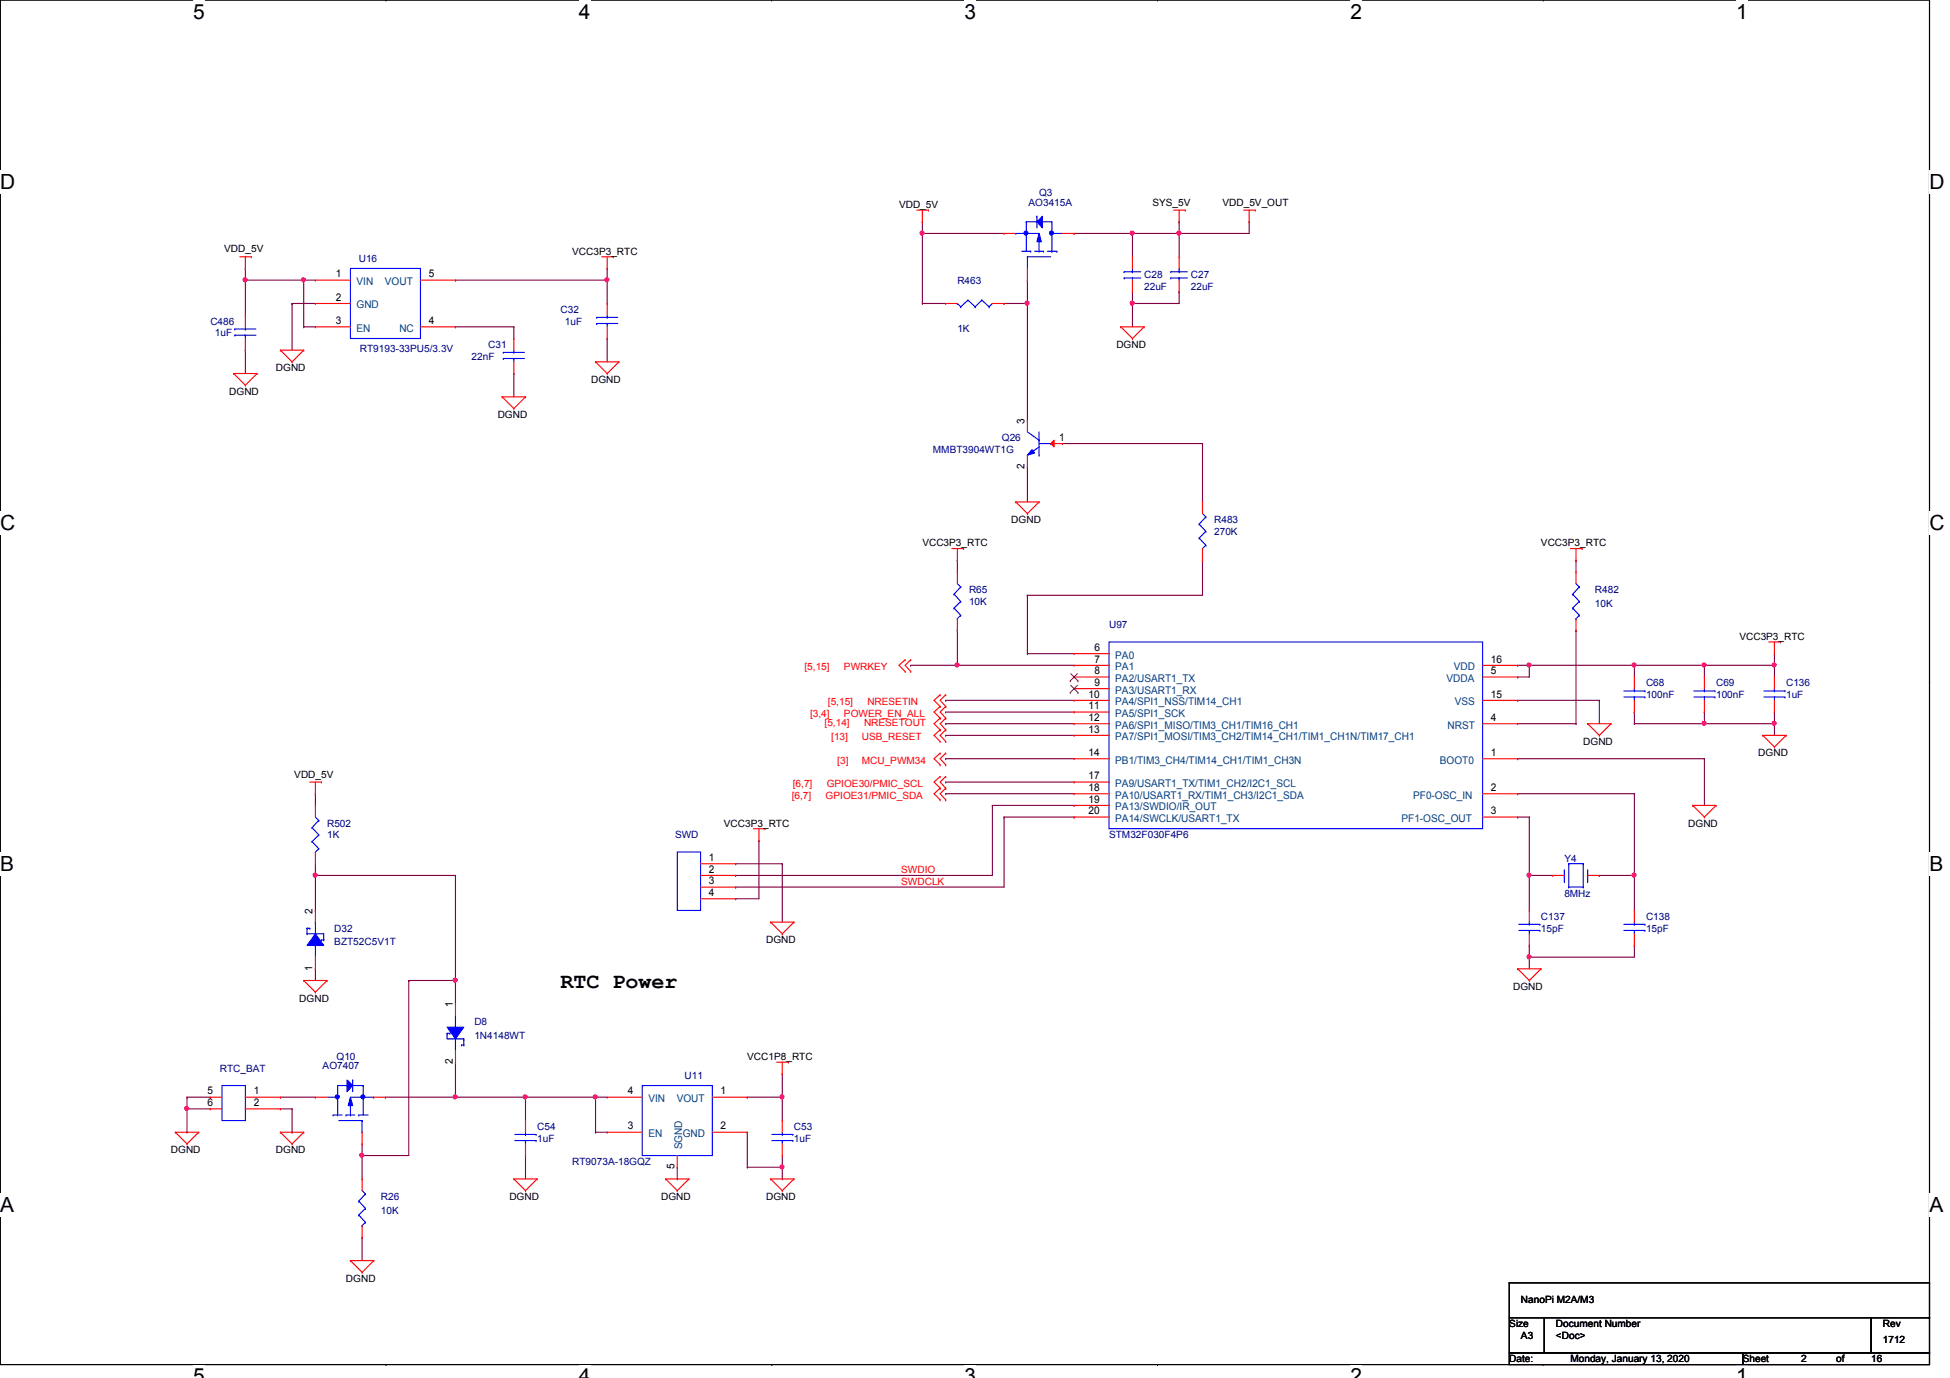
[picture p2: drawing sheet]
<svg xmlns="http://www.w3.org/2000/svg" width="297mm" height="210mm" viewBox="0 0 297 210" stroke-linecap="round" stroke-linejoin="round" font-family="sans-serif">
<path d="M0 0h293.9v207.9h-293.9z" fill="none" stroke="#000" stroke-width=".17"/>
<g fill="#fff">
<path d="M29.4 0h1.8v3.6h-1.8z"/>
<path d="M29.4 207.9h1.8v2h-1.8z"/>
</g>
<path d="M58.8 0h.1M58.8 207.9h.1" fill="none" stroke="#000" stroke-width=".17"/>
<g fill="#fff">
<path d="M88.2 0h1.8v3.6h-1.8z"/>
<path d="M88.2 207.9h1.8v2h-1.8z"/>
</g>
<path d="M117.6 0h.1M117.6 207.9h.1" fill="none" stroke="#000" stroke-width=".17"/>
<g fill="#fff">
<path d="M146.9 0h1.8v3.6h-1.8z"/>
<path d="M146.9 207.9h1.8v2h-1.8z"/>
</g>
<path d="M176.3 0h.1M176.3 207.9h.1" fill="none" stroke="#000" stroke-width=".17"/>
<g fill="#fff">
<path d="M205.7 0h1.8v3.6h-1.8z"/>
<path d="M205.7 207.9h1.8v2h-1.8z"/>
</g>
<path d="M235.1 0h.1M235.1 207.9h.1" fill="none" stroke="#000" stroke-width=".17"/>
<g fill="#fff">
<path d="M264.5 0h1.7v3.6h-1.7z"/>
<path d="M264.5 207.9h1.7v2h-1.7z"/>
<path d="M0 25.9h2.3v3.6h-2.3z"/>
<path d="M293.9 25.9h2.3v3.6h-2.3z"/>
<path d="M0 77.8h2.3v3.6h-2.3z"/>
<path d="M293.9 77.8h2.3v3.6h-2.3z"/>
</g>
<path d="M0 51.9h.1M293.9 51.9h.1" fill="none" stroke="#000" stroke-width=".17"/>
<g fill="#fff">
<path d="M0 129.8h2.2v3.6h-2.2z"/>
<path d="M293.9 129.8h2.1v3.6h-2.1z"/>
</g>
<path d="M0 103.9h.1M293.9 103.9h.1" fill="none" stroke="#000" stroke-width=".17"/>
<path d="M0 103.9h.1M293.9 103.9h.1" fill="none" stroke="#000" stroke-width=".15"/>
<g fill="#fff">
<path d="M0 181.8h2.2v3.6h-2.2z"/>
<path d="M293.9 181.8h2.1v3.6h-2.1z"/>
</g>
<path d="M0 155.9h.1M293.9 155.9h.1" fill="none" stroke="#000" stroke-width=".17"/>
<path d="M172.5 44.4h.1M172.5 44.4v1.8" fill="none" stroke="#800040" stroke-width=".17"/>
<circle cx="172.5" cy="46.2" r=".31" fill="#f0f"/>
<circle cx="172.5" cy="46.2" r=".31" fill="none" stroke="#f0f" stroke-width=".17"/>
<path d="M140.5 35.6h.1M140.5 35.6h12.4M172.5 35.6h.1M172.5 35.6v3.5M179.6 35.6h.1M179.6 35.6v3.5M172.5 46.2h.1M172.5 46.2v3.6M179.6 44.4h.1M179.6 44.4v1.8h-7.1" fill="none" stroke="#800040" stroke-width=".17"/>
<circle cx="140.4" cy="35.5" r=".31" fill="#f0f"/>
<circle cx="140.4" cy="35.5" r=".31" fill="none" stroke="#f0f" stroke-width=".17"/>
<path d="M163.6 35.6h.1M172.5 35.6h.1M179.6 33.8h.1M179.6 33.8v1.8h-16" fill="none" stroke="#800040" stroke-width=".17"/>
<circle cx="172.5" cy="35.5" r=".31" fill="#f0f"/>
<circle cx="172.5" cy="35.5" r=".31" fill="none" stroke="#f0f" stroke-width=".17"/>
<path d="M140.5 33.8h.1M140.5 33.8v1.8M233 101.3h.1M233 101.3h16" fill="none" stroke="#800040" stroke-width=".17"/>
<circle cx="232.9" cy="101.3" r=".31" fill="#f0f"/>
<circle cx="232.9" cy="101.3" r=".31" fill="none" stroke="#f0f" stroke-width=".17"/>
<path d="M270.3 99.6h.1M270.3 99.6v1.7" fill="none" stroke="#800040" stroke-width=".17"/>
<circle cx="270.2" cy="101.3" r=".31" fill="#f0f"/>
<circle cx="270.2" cy="101.3" r=".31" fill="none" stroke="#f0f" stroke-width=".17"/>
<path d="M231.2 103.1h.1M233 101.3h.1M233 101.3v1.8h-1.8M249 101.3h.1M249 101.3v1.8M249 101.3h10.6" fill="none" stroke="#800040" stroke-width=".17"/>
<circle cx="259.6" cy="101.3" r=".31" fill="#f0f"/>
<circle cx="259.6" cy="101.3" r=".31" fill="none" stroke="#f0f" stroke-width=".17"/>
<circle cx="248.9" cy="101.3" r=".31" fill="#f0f"/>
<circle cx="248.9" cy="101.3" r=".31" fill="none" stroke="#f0f" stroke-width=".17"/>
<path d="M259.6 101.3h.1M259.6 110.2h.1M259.6 101.3v1.8M259.6 101.3h10.7M259.6 110.2h10.7M270.3 110.2h.1M270.3 101.3h.1M270.3 101.3v1.8M270.3 110.2v1.8" fill="none" stroke="#800040" stroke-width=".17"/>
<circle cx="270.2" cy="110.2" r=".31" fill="#f0f"/>
<circle cx="270.2" cy="110.2" r=".31" fill="none" stroke="#f0f" stroke-width=".17"/>
<path d="M249 110.2h.1M259.6 108.5h.1M259.6 108.5v1.7h-10.6M270.3 108.5h.1M270.3 108.5v1.7" fill="none" stroke="#800040" stroke-width=".17"/>
<circle cx="259.6" cy="110.2" r=".31" fill="#f0f"/>
<circle cx="259.6" cy="110.2" r=".31" fill="none" stroke="#f0f" stroke-width=".17"/>
<path d="M249 108.5h.1M249 108.5v1.7M243.6 133.3h.1M249 120.9h.1M249 120.9v12.4h-5.4" fill="none" stroke="#800040" stroke-width=".17"/>
<circle cx="248.9" cy="133.3" r=".31" fill="#f0f"/>
<circle cx="248.9" cy="133.3" r=".31" fill="none" stroke="#f0f" stroke-width=".17"/>
<path d="M233 133.3h.1M233 124.5h.1M233 133.3h3.5M233 124.5v8.8" fill="none" stroke="#800040" stroke-width=".17"/>
<circle cx="232.9" cy="133.3" r=".31" fill="#f0f"/>
<circle cx="232.9" cy="133.3" r=".31" fill="none" stroke="#f0f" stroke-width=".17"/>
<g fill="none" stroke="#800040" stroke-width=".17">
<path d="M231.2 106.7h.1M231.2 115.6h.1M231.2 106.7h12.4M231.2 115.6h28.4M243.6 106.7h.1M243.6 106.7v3.5M259.6 115.6h.1M259.6 115.6v7.1M231.2 120.9h.1M231.2 120.9h17.8M233 133.3h.1M233 133.3v5.4"/>
<path d="M249 133.3h.1M249 133.3v5.4M233 145.8h.1M233 145.8v1.8M233 145.8h16M42.7 167.1h.1M42.7 167.1h5.3"/>
</g>
<circle cx="232.9" cy="145.7" r=".31" fill="#f0f"/>
<circle cx="232.9" cy="145.7" r=".31" fill="none" stroke="#f0f" stroke-width=".17"/>
<g fill="none" stroke="#800040" stroke-width=".17">
<path d="M145.8 85.3h.1M145.8 85.3v1.8M231.2 101.3h.1M231.2 101.3h1.8M69.4 133.3v19.6M62.3 149.4h.1M62.3 149.4v26.6h-7.1M69.4 149.4h.1M233 144h.1M233 144v1.8M249 144h.1M249 144v1.8"/>
<path d="M55.2 174.2h.1M55.2 176h.1M55.2 174.2v1.8"/>
</g>
<circle cx="69.3" cy="149.3" r=".31" fill="#f0f"/>
<circle cx="69.3" cy="149.3" r=".31" fill="none" stroke="#f0f" stroke-width=".17"/>
<path d="M55.2 176h.1M55.2 176v3.6M55.2 188.5h.1M55.2 188.5v3.5" fill="none" stroke="#800040" stroke-width=".17"/>
<circle cx="55.1" cy="176" r=".31" fill="#f0f"/>
<circle cx="55.1" cy="176" r=".31" fill="none" stroke="#f0f" stroke-width=".17"/>
<path d="M156.5 46.2h.1M156.5 46.2v17.8M58.7 167.1h.1M69.4 161.8h.1M69.4 161.8v5.3h-10.7" fill="none" stroke="#800040" stroke-width=".17"/>
<circle cx="156.4" cy="46.2" r=".31" fill="#f0f"/>
<circle cx="156.4" cy="46.2" r=".31" fill="none" stroke="#f0f" stroke-width=".17"/>
<path d="M145.8 101.3h.1M145.8 101.3h17.8M62.3 149.4h.1M62.3 149.4h7.1" fill="none" stroke="#800040" stroke-width=".17"/>
<circle cx="145.8" cy="101.3" r=".31" fill="#f0f"/>
<circle cx="145.8" cy="101.3" r=".31" fill="none" stroke="#f0f" stroke-width=".17"/>
<g fill="none" stroke="#800040" stroke-width=".17">
<path d="M140.5 35.6h.1M140.5 35.6v10.6M69.4 49.8h.1M69.4 42.7h.1M69.4 49.8h8.9M69.4 42.7h23.1M78.3 49.8h.1M78.3 56.9h.1M78.3 49.8v1.8M78.3 56.9v3.6M140.5 46.2h.1M140.5 46.2h3.6"/>
<path d="M152.9 46.2h.1M156.5 42.7h.1M156.5 42.7v3.5h-3.6M156.5 71.1h.1M156.5 71.1v5.4M161.8 67.6h.1M161.8 67.6h21.4M183.2 67.6h.1M183.2 67.6v8.9M145.8 96h.1M145.8 96v5.3h-7.1M156.5 90.7h.1"/>
<path d="M156.5 99.6h.1M156.5 90.7v8.9M156.5 90.7h26.7M156.5 99.6h7.1M138.7 101.3h.1M144.1 119.1h.1M144.1 119.1h19.5M144.1 120.9h.1M144.1 120.9h19.5"/>
</g>
<circle cx="92.4" cy="42.6" r=".31" fill="#f0f"/>
<circle cx="92.4" cy="42.6" r=".31" fill="none" stroke="#f0f" stroke-width=".17"/>
<path d="M46.3 42.7h.1M46.3 42.7h1.7M92.5 40.9h.1M92.5 42.7h.1M92.5 51.6h.1M92.5 40.9v5.3M92.5 51.6v3.5" fill="none" stroke="#800040" stroke-width=".17"/>
<circle cx="46.2" cy="42.6" r=".31" fill="#f0f"/>
<circle cx="46.2" cy="42.6" r=".31" fill="none" stroke="#f0f" stroke-width=".17"/>
<g fill="none" stroke="#800040" stroke-width=".17">
<path d="M37.4 42.7h.1M37.4 42.7h8.9M44.5 46.2h.1M44.5 46.2h3.5M44.5 46.2v7.1M46.3 49.8h.1M46.3 42.7h.1M46.3 49.8h1.7M46.3 42.7v7.1M144.1 115.6h.1M144.1 115.6h19.5M119.2 163.6h.1"/>
<path d="M119.2 167.1h.1M119.2 163.6v7.1"/>
</g>
<circle cx="119.1" cy="167.1" r=".31" fill="#f0f"/>
<circle cx="119.1" cy="167.1" r=".31" fill="none" stroke="#f0f" stroke-width=".17"/>
<path d="M80 176h.1M80 176v3.6M90.7 172.5h.1M90.7 167.1h.1M90.7 167.1h1.8M90.7 172.5h1.8M90.7 167.1v5.4M113.8 167.1h.1M113.8 167.1h5.4M119.2 177.8h.1M119.2 176v1.8" fill="none" stroke="#800040" stroke-width=".17"/>
<circle cx="90.7" cy="167.1" r=".31" fill="#f0f"/>
<circle cx="90.7" cy="167.1" r=".31" fill="none" stroke="#f0f" stroke-width=".17"/>
<path d="M37.4 42.7h.1M37.4 42.7v5.3M80 167.1h.1M80 167.1h10.7" fill="none" stroke="#800040" stroke-width=".17"/>
<circle cx="37.3" cy="42.6" r=".31" fill="#f0f"/>
<circle cx="37.3" cy="42.6" r=".31" fill="none" stroke="#f0f" stroke-width=".17"/>
<path d="M37.4 53.3h.1M37.4 53.3v3.6M69.4 167.1h.1M69.4 167.1h10.6M80 167.1h.1M80 167.1v3.6" fill="none" stroke="#800040" stroke-width=".17"/>
<circle cx="80" cy="167.1" r=".31" fill="#f0f"/>
<circle cx="80" cy="167.1" r=".31" fill="none" stroke="#f0f" stroke-width=".17"/>
<circle cx="69.3" cy="167.1" r=".31" fill="#f0f"/>
<circle cx="69.3" cy="167.1" r=".31" fill="none" stroke="#f0f" stroke-width=".17"/>
<g fill="none" stroke="#800040" stroke-width=".17">
<path d="M179.6 35.6h.1M179.6 35.6h10.7M37.4 40.9h.1M37.4 40.9v1.8M183.2 85.3h.1M183.2 85.3v5.4M240.1 85.3h.1M240.1 96h.1M240.1 85.3v1.8M240.1 96v14.2M144.1 106.7h.1M144.1 106.7h19.5"/>
<path d="M231.2 110.2h8.9M240.1 110.2h.1M112.1 131.6h.1M112.1 133.3h.1M112.1 135.1h.1M112.1 136.9h.1M112.1 131.6h7.1M115.6 128h.1M115.6 128v8.9h-3.5M119.2 131.6h.1M119.2 131.6v8.9M151.2 122.7h.1"/>
<path d="M151.2 122.7v10.6h-39.1M151.2 122.7h12.4M152.9 124.5h.1M152.9 124.5v10.6h-40.8M152.9 124.5h10.7M163.6 122.7h.1M163.6 124.5h.1M42.7 168.9h1.8M44.5 168.9h.1M44.5 172.5h.1M44.5 168.9v3.6"/>
</g>
<circle cx="179.6" cy="35.5" r=".31" fill="#f0f"/>
<circle cx="179.6" cy="35.5" r=".31" fill="none" stroke="#f0f" stroke-width=".17"/>
<path d="M190.3 33.8h.1M190.3 33.8v1.8M113.8 177.8h.1M113.8 172.5h.1M113.8 177.8h5.4v1.8M113.8 172.5v5.3M119.2 179.6h.1" fill="none" stroke="#800040" stroke-width=".17"/>
<circle cx="119.1" cy="177.7" r=".31" fill="#f0f"/>
<circle cx="119.1" cy="177.7" r=".31" fill="none" stroke="#f0f" stroke-width=".17"/>
<path d="M48 133.3h.1M48 120.9h.1M48 120.9v1.8M48 131.6v1.7M48 133.3h21.4M69.4 133.3h.1M48 147.6h.1M48 147.6v1.8M103.2 179.6h.1M103.2 177.8v1.8" fill="none" stroke="#800040" stroke-width=".17"/>
<circle cx="48" cy="133.3" r=".31" fill="#f0f"/>
<circle cx="48" cy="133.3" r=".31" fill="none" stroke="#f0f" stroke-width=".17"/>
<path d="M144.1 108.5h.1M144.1 108.5h19.5M48 138.7h.1M48 133.3v5.4M28.5 167.1h.1M28.5 168.9h.1M28.5 167.1h3.5M28.5 167.1v1.8" fill="none" stroke="#800040" stroke-width=".17"/>
<circle cx="28.4" cy="168.9" r=".31" fill="#f0f"/>
<circle cx="28.4" cy="168.9" r=".31" fill="none" stroke="#f0f" stroke-width=".17"/>
<path d="M144.1 112h.1M144.1 110.2h.1M144.1 112h19.5M144.1 110.2h19.5M231.2 124.5h.1M231.2 124.5h1.8M28.5 168.9h.1M28.5 172.5h.1M28.5 168.9h3.5M28.5 168.9v3.6" fill="none" stroke="#800040" stroke-width=".17"/>
<g fill="none" stroke="#f00" stroke-width=".17">
<path d="M36.5 39.1h1.8M37.4 39.1v1.8M38.3 39.1h.1M91.6 39.1h1.8M92.5 39.1v1.8M93.4 39.1h.1M139.7 32h1.7M140.5 33.8h.1M140.5 32v1.8M141.4 32h.1M178.8 32h1.7M179.6 33.8h.1"/>
<path d="M179.6 32v1.8M180.5 32h.1M189.4 32h1.8M190.3 33.8h.1M190.3 32v1.8M191.2 32h.1M35.6 56.9h.1M35.6 56.9h3.6M35.6 56.9l1.8 1.8M37.4 58.7h.1M37.4 40.9h.1M39.2 56.9h.1"/>
<path d="M39.2 56.9l-1.8 1.8M42.7 53.3h.1M42.7 53.3h3.6M42.7 53.3l1.8 1.8M44.5 55.1h.1M46.3 53.3h.1M46.3 53.3l-1.8 1.8M48 42.7h.1M48 46.2h.1M48 49.8h.1M48 49.8h5.4M48 42.7h5.4"/>
<path d="M48 46.2h5.4M64 49.8h5.4M64 42.7h5.4M69.4 49.8h.1M69.4 42.7h.1M90.7 55.1h.1M90.7 55.1h3.6M90.7 55.1l1.8 1.8M92.5 40.9h.1M92.5 56.9h.1M94.3 55.1h.1M94.3 55.1l-1.8 1.8"/>
<path d="M170.7 49.8h.1M170.7 49.8h3.6M170.7 49.8l1.8 1.8M172.5 51.6h.1M174.3 49.8h.1M174.3 49.8l-1.8 1.8M76.5 60.5h.1M76.5 60.5h3.5M76.5 60.5l1.8 1.7M78.3 62.2h.1M80 60.5h.1M80 60.5l-1.7 1.7"/>
<path d="M154.7 76.5h.1M154.7 76.5h3.6M154.7 76.5l1.8 1.7M156.5 78.2h.1M158.3 76.5h.1M158.3 76.5l-1.8 1.7M183.2 76.5h.1M183.2 76.5v1.7M145 83.6h1.8M145.8 85.3h.1M145.8 83.6v1.7M146.8 83.6h.1"/>
<path d="M183.2 85.3h.1M183.2 83.6v1.7M239.2 83.6h1.8M240.1 85.3h.1M240.1 83.6v1.7M241 83.6h.1M269.4 97.8h1.8M270.3 99.6h.1M270.3 97.8v1.8M271.2 97.8h.1M47.2 119.1h1.8M48 119.1v1.8"/>
<path d="M49 119.1h.1M137.9 100.5h.1M137.9 102.3h.1M137.9 100.5l-1 .8 1 1M138.7 100.5h.1M138.7 102.3h.1M138.7 100.5l-.8 .8 .8 1M143.2 118.3h.1M143.2 114.7h.1M143.2 116.5h.1M143.2 105.8h.1M143.2 107.6h.1"/>
<path d="M143.2 109.4h.1M143.2 111.2h.1M143.2 112.9h.1M143.2 105.8l-.9 .9 .9 .9M143.2 118.3l-.9 .8 .9 1M143.2 114.7l-.9 .9 .9 .9M143.2 107.6l-.9 .9 .9 .9M143.2 111.2l-.9 .8 .9 .9M143.2 109.4l-.9 .8 .9 1M144.1 118.3h.1M144.1 114.7h.1M144.1 116.5h.1"/>
<path d="M144.1 105.8h.1M144.1 107.6h.1M144.1 109.4h.1M144.1 111.2h.1M144.1 112.9h.1M144.1 118.3l-.9 .8 .9 1M144.1 114.7l-.9 .9 .9 .9M144.1 105.8l-.9 .9 .9 .9M144.1 107.6l-.9 .9 .9 .9M144.1 111.2l-.9 .8 .9 .9M144.1 109.4l-.9 .8 .9 1M241.8 110.2h.1"/>
<path d="M241.8 110.2h3.6M241.8 110.2l1.8 1.8M243.6 112h.1M245.4 110.2h.1M245.4 110.2l-1.8 1.8M268.5 112h.1M268.5 112h3.6M268.5 112l1.8 1.8M270.3 113.8h.1M270.3 103.1h.1M270.3 108.5h.1M270.3 103.1v1.8"/>
<path d="M270.3 106.7v1.8M272.1 112h.1M272.1 112l-1.8 1.8M48 120.9h.1M48 122.7h.1M48 131.6h.1M48 122.7v1.8M48 129.8v1.8M114.8 126.2h1.7M115.6 128h.1M115.6 126.2v1.8M116.5 126.2h.1"/>
<path d="M143.2 120.1h.1M143.2 121.8h.1M143.2 120.1l-.9 .8 .9 .9M144.1 120.1h.1M144.1 121.8h.1M144.1 120.1l-.9 .8 .9 .9M233 138.7h.1M233 138.7v1.8M257.8 122.7h.1M257.8 122.7h3.6M257.8 122.7l1.8 1.8M259.6 124.5h.1"/>
<path d="M261.4 122.7h.1M261.4 122.7l-1.8 1.8M46.3 149.4h.1M46.3 149.4h3.5M46.3 149.4l1.7 1.7M48 151.1h.1M49.8 149.4h.1M49.8 149.4l-1.8 1.7M117.4 140.5h.1M117.4 140.5h3.5M117.4 140.5l1.8 1.7M119.2 142.2h.1"/>
<path d="M120.9 140.5h.1M120.9 140.5l-1.7 1.7M231.2 147.6h.1M231.2 147.6h3.5M231.2 147.6l1.8 1.8M233 149.4h.1M233 144h.1M233 142.2v1.8M234.7 147.6h.1M234.7 147.6l-1.7 1.8M26.7 172.5h.1M26.7 172.5h3.6"/>
<path d="M26.7 172.5l1.8 1.7M28.5 174.2h.1M30.3 172.5h.1M30.3 172.5l-1.8 1.7M32 167.1h.1M32 168.9h.1M32 167.1h1.8M32 168.9h1.8M37.4 167.1h5.3M37.4 168.9h5.3M42.7 172.5h.1M42.7 167.1h.1"/>
<path d="M42.7 168.9h.1M42.7 172.5h3.6M42.7 172.5l1.8 1.7M44.5 174.2h.1M46.3 172.5h.1M46.3 172.5l-1.8 1.7M78.3 179.6h.1M78.3 179.6h3.5M78.3 179.6l1.7 1.8M80 170.7h.1M80 176h.1M80 170.7v1.8"/>
<path d="M80 174.2v1.8M81.8 179.6h.1M81.8 179.6l-1.8 1.8M101.4 179.6h.1M101.4 179.6h3.5M101.4 179.6l1.8 1.8M104.9 179.6h.1M104.9 179.6l-1.7 1.8M117.4 179.6h.1M117.4 179.6h3.5M117.4 179.6l1.8 1.8M118.3 161.8h1.8"/>
<path d="M119.2 163.6h.1M119.2 170.7h.1M119.2 176h.1M119.2 161.8v1.8M119.2 170.7v1.8M119.2 174.2v1.8M120.1 161.8h.1M120.9 179.6h.1M120.9 179.6l-1.7 1.8M53.4 192h.1M53.4 192h3.5M53.4 192l1.8 1.8"/>
<path d="M55.2 193.8h.1M56.9 192h.1M56.9 192l-1.7 1.8M80 181.4h.1M103.2 181.4h.1M119.2 181.4h.1"/>
</g>
<path d="M229.9 195.4h.1M229.9 195.4v5.3M229.9 195.4h64M293.9 195.4h.1M293.9 195.4v5.3M229.9 200.7h5.3v5.4h-5.3zM229.9 206.1h35.6v1.8h-35.6zM235.2 200.7h49.8v5.4h-49.8zM265.5 206.1h28.4v1.8h-28.4zM285 200.7h8.9v5.4h-8.9zM293.9 200.7h.1" fill="none" stroke="#000" stroke-width=".17"/>
<g fill="none" stroke="#00f" stroke-width=".17">
<path d="M53.4 40.9h10.6v10.7h-10.6zM182.7 79.8h.1M182.7 79.8l1 1.1M183.2 78.2l.5 .5M183.7 78.7h.1M183.7 78.7l-1 1.1M182.7 82h.1M182.7 82l1 1.1M183.2 83.6h.1M183.7 80.9h.1M183.7 83.1h.1M183.7 80.9l-1 1.1"/>
<path d="M183.7 83.1l-.5 .5M268.7 106.2h3.2M268.7 105.2h3.2M270.3 105.2h.1M270.3 106.2h.1M270.3 104.9v.3M270.3 106.2v.5M271.9 106.2h.1M271.9 105.2h.1M47.5 126.1h.1M47.5 128.2h.1M47.5 126.1l1.1 1.1"/>
<path d="M47.5 128.2l1.1 1.1M48 129.8h.1M48 124.5l.6 .5M48.6 125h.1M48.6 127.2h.1M48.6 129.3h.1M48.6 125l-1.1 1.1M48.6 127.2l-1.1 1M48.6 129.3l-.6 .5M68.1 157.4h.1M68.1 157.4v.8h2.6M69.4 156.5h.1"/>
<path d="M69.4 154.7v1.8M69.4 158.2v1.8M70.7 158.2h.1M70.7 159.2h.1M70.7 158.2v1M231.3 141.7h3.3M231.3 140.8h3.3M233 140.8h.1M233 141.7h.1M233 140.5v.3M233 141.7v.5M234.6 141.7h.1"/>
<path d="M234.6 140.8h.1M33.8 165.4h3.6v5.3h-3.6zM69.4 160h.1M78.4 173.7h3.3M78.4 172.8h3.3M80 172.8h.1M80 173.7h.1M80 172.5v.3M80 173.7v.5M81.7 173.7h.1M81.7 172.8h.1M117.6 173.7h3.2"/>
<path d="M117.6 172.8h3.2M119.2 172.8h.1M119.2 173.7h.1M119.2 172.5v.3M119.2 173.7v.5M120.8 173.7h.1M120.8 172.8h.1"/>
</g>
<path d="M68.1 156.5h2.6l-1.3 1.7z" fill-rule="evenodd" fill="#00f"/>
<g fill="none" stroke="#00f" stroke-width=".17">
<path d="M35.8 51.1h.1M35.8 50.1h.1M35.8 51.1h3.2M35.8 50.1h3.2M37.4 50.1h.1M37.4 51.1h.1M37.4 49.8v.3M37.4 51.1v.5M76.7 54.6h.1M76.7 53.7h.1M76.7 54.6h3.2M76.7 53.7h3.2"/>
<path d="M78.3 53.7h.1M78.3 54.6h.1M78.3 53.3v.4M78.3 54.6v.5M258 106.2h3.2M258 105.2h3.2M259.6 105.2h.1M259.6 106.2h.1M259.6 104.9v.3M259.6 106.2v.5M261.2 106.2h.1M261.2 105.2h.1"/>
<path d="M103.2 129.8h3.5v8.9h-3.5zM68.1 156.5h2.6l-1.3 1.7zM68.1 157.4h.4M68.5 157.4h.1M70.3 159.2h.1M70.3 159.2h.4M97.8 165.4h10.7v10.6h-10.7z"/>
</g>
<g fill="none" stroke="#f00" stroke-width=".17">
<path d="M37.4 48h.1M37.4 53.3h.1M37.4 48v1.8M37.4 51.6v1.7M78.3 51.6h.1M78.3 56.9h.1M78.3 51.6v1.7M78.3 55.1v1.8M259.6 103.1h.1M259.6 108.5h.1M259.6 103.1v1.8M259.6 106.7v1.8"/>
<path d="M106.7 131.6h5.4M106.7 133.3h5.4M106.7 135.1h5.4M106.7 136.9h5.4M112.1 131.6h.1M112.1 133.3h.1M112.1 135.1h.1M112.1 136.9h.1M69.4 152.9h.1M69.4 152.9v1.8M69.4 161.8h.1M69.4 160v1.8"/>
<path d="M92.5 167.1h.1M92.5 172.5h.1M92.5 167.1h5.3M92.5 172.5h5.3M103.2 177.8h.1M103.2 176v1.8M108.5 167.1h5.3M108.5 172.5h5.3M113.8 172.5h.1M113.8 167.1h.1"/>
</g>
<path d="M157.2 68.5l.4 .5-1.1 .3z" fill="#00f"/>
<path d="M156.5 69.3h.1M156.5 65.8l1.8 1.3M157.2 68.5l.4 .5-1.1 .3zM158.3 67.1h.1M158.3 69.3h.1M158.3 68.1l-1.8 1.2M158.3 65.8v3.5M158.3 67.6h1.8M160.1 67.6h.1" fill="none" stroke="#00f" stroke-width=".17"/>
<path d="M156.5 71.1h.1M156.5 64h.1M156.5 64v1.8M156.5 69.3v1.8" fill="none" stroke="#f00" stroke-width=".17"/>
<path d="M160.1 67.6l.5-.5v1z" fill="#f00"/>
<g fill="none" stroke="#f00" stroke-width=".17">
<path d="M172.5 39.1h.1M172.5 39.1v1.8M92.5 46.2h.1M92.5 51.6h.1M92.5 46.2v1.8M92.5 49.8v1.8M144.1 46.2h.1M144.1 46.2h1.7M151.2 46.2h1.7M152.9 46.2h.1M172.5 44.4h.1M172.5 42.7v1.7"/>
<path d="M160.1 67.6l.5-.5v1zM160.1 67.6h1.7M161.8 67.6h.1M163.6 99.6h.1M163.6 99.6h5.3M163.6 101.3h.1M163.6 103.1h.1M163.6 104.9h.1M163.6 106.7h.1M163.6 108.5h.1M163.6 110.2h.1M163.6 112h.1"/>
<path d="M163.6 115.6h.1M163.6 119.1h.1M163.6 115.6h5.3M163.6 110.2h5.3M163.6 103.1h5.3M163.6 101.3h5.3M163.6 104.9h5.3M163.6 106.7h5.3M163.6 108.5h5.3M163.6 112h5.3M163.6 119.1h5.3M225.8 115.6h5.4"/>
<path d="M225.8 110.2h5.4M225.8 103.1h5.4M225.8 101.3h5.4M225.8 106.7h5.4M231.2 115.6h.1M231.2 110.2h.1M231.2 103.1h.1M231.2 106.7h.1M231.2 101.3h.1M163.6 120.9h.1M163.6 122.7h.1M163.6 124.5h.1"/>
<path d="M163.6 120.9h5.3M163.6 124.5h5.3M163.6 122.7h5.3M225.8 120.9h5.4M225.8 124.5h5.4M231.2 120.9h.1M231.2 124.5h.1M55.2 179.6h.1M55.2 179.6v1.8M55.2 188.5h.1M55.2 186.7v1.8"/>
</g>
<g fill="none" stroke="#00f" stroke-width=".17">
<path d="M90.9 49.3h.1M90.9 48.3h.1M90.9 49.3h3.2M90.9 48.3h3.2M92.5 48.3h.1M92.5 49.3h.1M92.5 48v.3M92.5 49.3v.5M145.8 46.2h.1M145.8 46.2l.5 .5M146.3 46.7h.1M147.4 45.7h.1"/>
<path d="M147.4 45.7l1.1 1M147.4 45.7l-1.1 1M148.5 46.7h.1M149.6 45.7h.1M149.6 45.7l1.1 1M149.6 45.7l-1.1 1M150.7 46.7h.1M151.2 46.2l-.5 .5M171.2 41.4h.1M171.2 42.3h.1M171.2 41.4h2.6M171.2 42.3h2.6"/>
<path d="M172.5 42.3h.1M172.5 41.4h.1M172.5 40.9v.5M172.5 42.3v.4M168.9 97.8h56.9v28.4h-56.9zM46.8 142.2h.1M46.8 141.4h.1M46.8 142.2h2.5v1M46.8 141.4v.8M48 144h.1M48 140.5h.1M48 140.5v1.7"/>
<path d="M48 144v1.8M49.3 143.2h.1M54.6 183h.1M54.6 185.1h.1M54.6 183l1.1 1.1M54.6 185.1l1.1 1.1M55.2 186.7h.1M55.2 181.4l.5 .5M55.7 181.9h.1M55.7 184.1h.1M55.7 186.2h.1M55.7 181.9l-1.1 1.1"/>
<path d="M55.7 184.1l-1.1 1M55.7 186.2l-.5 .5"/>
</g>
<path d="M163 103.7h.1M163 105.5h.1M163.1 102.6l1.1 1.1M163.1 104.4l1.1 1.1M164.1 102.6l-1.1 1.1M164.1 104.4l-1.1 1.1M164.2 103.7h.1M164.2 105.5h.1" fill="none" stroke="#804000" stroke-width=".15"/>
<path d="M48 142.2l1.3 1.8h-2.5z" fill-rule="evenodd" fill="#00f"/>
<g fill="none" stroke="#00f" stroke-width=".17">
<path d="M46.8 141.4h.4M47.2 141.4h.1M48 142.2l1.3 1.8h-2.5zM49 143.2h.1M49 143.2h.3M49.8 167.1h1.6M50.8 169.8h.1M50.8 169.8h1.3M51.4 169.8h.1M51.4 167.1h.1M51.6 170.7h3.6M52.7 169.8h.1"/>
<path d="M52.7 169.8h1.4M52.9 165.4h.1M52.9 165.4h-1.5v4.4M53.4 169.8h.1M53.4 167.1h3.5M53.4 168.1v1.7M53.7 164.5h.1M53.7 165.4h1.6M53.7 164.5v1.8M54.6 169.8h.1M54.6 169.8h1.5M55.2 170.7h.1"/>
<path d="M55.2 172.5h.1M55.2 170.7v1.8M55.3 165.4h.1M55.3 165.4v4.4M56.9 167.1h.1"/>
</g>
<path d="M48 138.7h.1M48 138.7v1.8M48 147.6h.1M48 145.8v1.8" fill="none" stroke="#f00" stroke-width=".17"/>
<path d="M52.9 164.5l.8 .9-.8 .9z" fill="#00f"/>
<path d="M52.9 164.5l.8 .9-.8 .9z" fill="none" stroke="#00f" stroke-width=".17"/>
<path d="M53.4 167.1l.3 1.3h-.7z" fill="#00f"/>
<path d="M53.4 167.1l.3 1.3h-.7z" fill="none" stroke="#00f" stroke-width=".17"/>
<circle cx="51.4" cy="167.1" r=".31" fill="#00f"/>
<circle cx="51.4" cy="167.1" r=".31" fill="none" stroke="#00f" stroke-width=".17"/>
<circle cx="55.3" cy="167.1" r=".31" fill="#00f"/>
<g fill="none" stroke="#00f" stroke-width=".17">
<path d="M154.7 35.6h.1M154.7 35.6h3.6M155.7 38.3h1.3M156.3 33.8h.1M156.3 33.8v4.5M156.3 33.8h1.6M156.5 39.1h.1M156.5 39.1h3.6M156.5 39.1v1.8M157 38.3h.1M157.6 38.3h1.4M157.9 32.9h.1"/>
<path d="M157.9 32.9v1.8M158.3 38.3h.1M158.3 36.5v1.8M158.8 33.8h.1M158.8 33.8h1.4v4.5M159 38.3h.1M159.6 38.3h1.4M160.2 38.3h.1M160.2 35.6h.1M160.2 35.6h1.6M161 38.3h.1M156.5 40.9h.1"/>
<path d="M178.3 41.4h.1M178.3 42.3h.1M178.3 41.4h2.6M178.3 42.3h2.6M179.6 42.3h.1M179.6 41.4h.1M179.6 40.9v.5M179.6 42.3v.4M145.3 90.5h.1M145.3 92.6h.1M145.3 90.5l1 1.1M145.3 92.6l1 1.1"/>
<path d="M145.8 94.2h.1M145.8 88.9l.5 .5M146.3 89.4h.1M146.3 91.6h.1M146.3 93.7h.1M146.3 89.4l-1 1.1M146.3 91.6l-1 1M146.3 93.7l-.5 .5M247.4 106.2h3.2M247.4 105.2h3.2M249 105.2h.1M249 106.2h.1"/>
<path d="M249 104.9v.3M249 106.2v.5M250.6 106.2h.1M250.6 105.2h.1M247.4 141.7h3.2M247.4 140.8h3.2M249 140.8h.1M249 141.7h.1M249 140.5v.3M249 141.7v.5M250.6 141.7h.1M250.6 140.8h.1"/>
<circle cx="55.3" cy="167.1" r=".31"/>
</g>
<g fill="none" stroke="#f00" stroke-width=".17">
<path d="M179.6 39.1h.1M179.6 39.1v1.8M179.6 44.4h.1M179.6 42.7v1.7M145.8 87.1h.1M145.8 96h.1M145.8 87.1v1.8M145.8 94.2v1.8M249 103.1h.1M249 108.5h.1M249 103.1v1.8M249 106.7v1.8"/>
<path d="M249 138.7h.1M249 138.7v1.8M249 144h.1M249 142.2v1.8M48 167.1h.1M48 167.1h1.8M55.2 174.2h.1M55.2 172.5v1.7M56.9 167.1h1.8M58.7 167.1h.1"/>
</g>
<path d="M157.9 33.8l.9-.9v1.8z" fill="#00f"/>
<path d="M157.9 33.8l.9-.9v1.8z" fill="none" stroke="#00f" stroke-width=".17"/>
<path d="M158.3 35.6l.3 1.2h-.7z" fill="#00f"/>
<path d="M158.3 35.6l.3 1.2h-.7z" fill="none" stroke="#00f" stroke-width=".17"/>
<circle cx="160.2" cy="35.5" r=".31" fill="#00f"/>
<circle cx="160.2" cy="35.5" r=".31" fill="none" stroke="#00f" stroke-width=".17"/>
<circle cx="156.3" cy="35.5" r=".31" fill="#00f"/>
<g fill="none" stroke="#00f" stroke-width=".17">
<path d="M239.6 90.5h.1M239.6 92.6h.1M239.6 90.5l1 1.1M239.6 92.6l1 1.1M240.1 94.2h.1M240.1 88.9l.5 .5M240.6 89.4h.1M240.6 91.6h.1M240.6 93.7h.1M240.6 89.4l-1 1.1M240.6 91.6l-1 1M240.6 93.7l-.5 .5"/>
<path d="M238.3 134.3h.1M238.3 132.5v1.8M239 135.1h.1M239 131.6h.1M239 131.6v3.5M239 135.1h2.2M239 131.6h2.2M241.2 135.1h.1M241.2 131.6h.1M241.2 131.6v3.5M241.8 134.3h.1M241.8 132.5v1.8"/>
<circle cx="156.3" cy="35.5" r=".31"/>
</g>
<g fill="none" stroke="#f00" stroke-width=".17">
<path d="M152.9 35.6h.1M152.9 35.6h1.8M161.8 35.6h1.8M163.6 35.6h.1M156.5 42.7h.1M156.5 40.9v1.8M240.1 87.1h.1M240.1 96h.1M240.1 87.1v1.8M240.1 94.2v1.8M236.5 133.3h.1M236.5 133.3h1.8"/>
<path d="M241.8 133.3h1.8M243.6 133.3h.1"/>
</g>
<circle cx="172.5" cy="46.2" r=".31" fill="#f0f"/>
<circle cx="172.5" cy="46.2" r=".31" fill="none" stroke="#f0f" stroke-width=".17"/>
<circle cx="140.4" cy="35.5" r=".31" fill="#f0f"/>
<circle cx="140.4" cy="35.5" r=".31" fill="none" stroke="#f0f" stroke-width=".17"/>
<circle cx="172.5" cy="35.5" r=".31" fill="#f0f"/>
<circle cx="172.5" cy="35.5" r=".31" fill="none" stroke="#f0f" stroke-width=".17"/>
<circle cx="232.9" cy="101.3" r=".31" fill="#f0f"/>
<circle cx="232.9" cy="101.3" r=".31" fill="none" stroke="#f0f" stroke-width=".17"/>
<circle cx="270.2" cy="101.3" r=".31" fill="#f0f"/>
<circle cx="270.2" cy="101.3" r=".31" fill="none" stroke="#f0f" stroke-width=".17"/>
<circle cx="259.6" cy="101.3" r=".31" fill="#f0f"/>
<circle cx="259.6" cy="101.3" r=".31" fill="none" stroke="#f0f" stroke-width=".17"/>
<circle cx="248.9" cy="101.3" r=".31" fill="#f0f"/>
<circle cx="248.9" cy="101.3" r=".31" fill="none" stroke="#f0f" stroke-width=".17"/>
<circle cx="270.2" cy="110.2" r=".31" fill="#f0f"/>
<circle cx="270.2" cy="110.2" r=".31" fill="none" stroke="#f0f" stroke-width=".17"/>
<circle cx="259.6" cy="110.2" r=".31" fill="#f0f"/>
<circle cx="259.6" cy="110.2" r=".31" fill="none" stroke="#f0f" stroke-width=".17"/>
<circle cx="248.9" cy="133.3" r=".31" fill="#f0f"/>
<circle cx="248.9" cy="133.3" r=".31" fill="none" stroke="#f0f" stroke-width=".17"/>
<circle cx="232.9" cy="133.3" r=".31" fill="#f0f"/>
<circle cx="232.9" cy="133.3" r=".31" fill="none" stroke="#f0f" stroke-width=".17"/>
<circle cx="232.9" cy="145.7" r=".31" fill="#f0f"/>
<circle cx="232.9" cy="145.7" r=".31" fill="none" stroke="#f0f" stroke-width=".17"/>
<circle cx="69.3" cy="149.3" r=".31" fill="#f0f"/>
<circle cx="69.3" cy="149.3" r=".31" fill="none" stroke="#f0f" stroke-width=".17"/>
<circle cx="55.1" cy="176" r=".31" fill="#f0f"/>
<circle cx="55.1" cy="176" r=".31" fill="none" stroke="#f0f" stroke-width=".17"/>
<circle cx="156.4" cy="46.2" r=".31" fill="#f0f"/>
<circle cx="156.4" cy="46.2" r=".31" fill="none" stroke="#f0f" stroke-width=".17"/>
<circle cx="145.8" cy="101.3" r=".31" fill="#f0f"/>
<circle cx="145.8" cy="101.3" r=".31" fill="none" stroke="#f0f" stroke-width=".17"/>
<circle cx="92.4" cy="42.6" r=".31" fill="#f0f"/>
<circle cx="92.4" cy="42.6" r=".31" fill="none" stroke="#f0f" stroke-width=".17"/>
<circle cx="46.2" cy="42.6" r=".31" fill="#f0f"/>
<circle cx="46.2" cy="42.6" r=".31" fill="none" stroke="#f0f" stroke-width=".17"/>
<circle cx="119.1" cy="167.1" r=".31" fill="#f0f"/>
<circle cx="119.1" cy="167.1" r=".31" fill="none" stroke="#f0f" stroke-width=".17"/>
<circle cx="90.7" cy="167.1" r=".31" fill="#f0f"/>
<circle cx="90.7" cy="167.1" r=".31" fill="none" stroke="#f0f" stroke-width=".17"/>
<circle cx="37.3" cy="42.6" r=".31" fill="#f0f"/>
<circle cx="37.3" cy="42.6" r=".31" fill="none" stroke="#f0f" stroke-width=".17"/>
<circle cx="80" cy="167.1" r=".31" fill="#f0f"/>
<circle cx="80" cy="167.1" r=".31" fill="none" stroke="#f0f" stroke-width=".17"/>
<circle cx="69.3" cy="167.1" r=".31" fill="#f0f"/>
<circle cx="69.3" cy="167.1" r=".31" fill="none" stroke="#f0f" stroke-width=".17"/>
<circle cx="179.6" cy="35.5" r=".31" fill="#f0f"/>
<circle cx="179.6" cy="35.5" r=".31" fill="none" stroke="#f0f" stroke-width=".17"/>
<circle cx="119.1" cy="177.7" r=".31" fill="#f0f"/>
<circle cx="119.1" cy="177.7" r=".31" fill="none" stroke="#f0f" stroke-width=".17"/>
<circle cx="48" cy="133.3" r=".31" fill="#f0f"/>
<circle cx="48" cy="133.3" r=".31" fill="none" stroke="#f0f" stroke-width=".17"/>
<circle cx="28.4" cy="168.9" r=".31" fill="#f0f"/>
<circle cx="28.4" cy="168.9" r=".31" fill="none" stroke="#f0f" stroke-width=".17"/>
<text font-size="3.3" x="85.4" y="150.5">RTC Power</text>
<g font-size="3.2">
<text x="29.4" y="2.9">5</text>
<text x="88.2" y="2.9">4</text>
<text x="146.9" y="2.9">3</text>
<text x="205.7" y="2.9">2</text>
<text x="264.5" y="2.9">1</text>
<text x="0" y="28.8">D</text>
<text x="293.9" y="28.8">D</text>
<text x="0" y="80.7">C</text>
<text x="293.9" y="80.7">C</text>
<text x="0" y="132.7">B</text>
<text x="293.9" y="132.7">B</text>
<text x="0" y="184.7">A</text>
<text x="293.9" y="184.7">A</text>
<text x="29.4" y="210.7">5</text>
<text x="88.2" y="210.7">4</text>
<text x="146.9" y="210.7">3</text>
<text x="205.7" y="210.7">2</text>
<text x="264.5" y="210.7">1</text>
</g>
<g font-size="1.6">
<text x="51.2" y="42.2">1</text>
<text x="51.2" y="45.8">2</text>
<text x="65.3" y="42.2">5</text>
<text x="51.2" y="49.4">3</text>
<text x="65.3" y="49.4">4</text>
<text x="156.1" y="64.5" transform="rotate(-90 156.1 64.5)">3</text>
<text x="156.1" y="71.5" transform="rotate(-90 156.1 71.5)">2</text>
<text x="161.3" y="67.1">1</text>
<text x="166.7" y="99.1">6</text>
<text x="166.7" y="100.9">7</text>
<text x="227.1" y="100.9">16</text>
<text x="165.8" y="106.3">10</text>
<text x="166.7" y="102.7">8</text>
<text x="166.7" y="104.5">9</text>
<text x="227.1" y="102.7">5</text>
<text x="227.1" y="106.3">15</text>
<text x="165.8" y="108">11</text>
<text x="165.8" y="109.8">12</text>
<text x="165.8" y="111.6">13</text>
<text x="227.1" y="109.8">4</text>
<text x="165.8" y="115.1">14</text>
<text x="165.8" y="118.7">17</text>
<text x="227.1" y="115.1">1</text>
<text x="165.8" y="120.5">18</text>
<text x="165.8" y="122.3">19</text>
<text x="165.8" y="124">20</text>
<text x="227.1" y="120.5">2</text>
<text x="227.1" y="124">3</text>
<text x="108" y="131.1">1</text>
<text x="108" y="132.9">2</text>
<text x="108" y="134.7">3</text>
<text x="108" y="136.5">4</text>
<text x="47.6" y="139.2" transform="rotate(-90 47.6 139.2)">2</text>
<text x="47.6" y="147.9" transform="rotate(-90 47.6 147.9)">1</text>
<text x="69" y="153.4" transform="rotate(-90 69 153.4)">1</text>
<text x="31.6" y="166.7">5</text>
<text x="38.6" y="166.7">1</text>
<text x="69" y="162.1" transform="rotate(-90 69 162.1)">2</text>
<text x="95.6" y="166.7">4</text>
<text x="109.8" y="166.7">1</text>
<text x="31.6" y="168.5">6</text>
<text x="38.6" y="168.5">2</text>
<text x="95.6" y="172">3</text>
<text x="109.8" y="172">2</text>
<text x="102.7" y="178.1" transform="rotate(-90 102.7 178.1)">5</text>
</g>
<g font-size="1.6" fill="#004080">
<text x="54.3" y="43.4">VIN</text>
<text x="54.3" y="47">GND</text>
<text x="58.6" y="43.4">VOUT</text>
<text x="54.3" y="50.5">EN</text>
<text x="60.8" y="50.5">NC</text>
<text x="169.9" y="100.3">PA0</text>
<text x="169.9" y="102.1">PA1</text>
<text x="169.9" y="103.9">PA2/USART1_TX</text>
<text x="169.9" y="105.7">PA3/USART1_RX</text>
<text x="169.9" y="107.4">PA4/SPI1_NSS/TIM14_CH1</text>
<text x="220.3" y="103.9">VDDA</text>
<text x="221.4" y="102.1">VDD</text>
<text x="221.6" y="107.4">VSS</text>
<text x="169.9" y="109.2">PA5/SPI1_SCK</text>
<text x="169.9" y="111">PA6/SPI1_MISO/TIM3_CH1/TIM16_CH1</text>
<text x="169.9" y="112.8">PA7/SPI1_MOSI/TIM3_CH2/TIM14_CH1/TIM1_CH1N/TIM17_CH1</text>
<text x="220.5" y="111">NRST</text>
<text x="169.9" y="116.3">PB1/TIM3_CH4/TIM14_CH1/TIM1_CH3N</text>
<text x="169.9" y="119.9">PA9/USART1_TX/TIM1_CH2/I2C1_SCL</text>
<text x="219.3" y="116.3">BOOT0</text>
<text x="169.9" y="121.7">PA10/USART1_RX/TIM1_CH3/I2C1_SDA</text>
<text x="169.9" y="123.4">PA13/SWDIO/IR_OUT</text>
<text x="169.9" y="125.2">PA14/SWCLK/USART1_TX</text>
<text x="213.5" y="125.2">PF1-OSC_OUT</text>
<text x="215.3" y="121.7">PF0-OSC_IN</text>
<text x="98.8" y="167.9">VIN</text>
<text x="103.1" y="167.9">VOUT</text>
<text x="98.8" y="173.2">EN</text>
<text x="104" y="173.2">GND</text>
<text x="103.9" y="175.1" transform="rotate(-90 103.9 175.1)">SGND</text>
</g>
<g font-size="1.5" fill="#000080">
<text x="158.3" y="29.9">Q3</text>
<text x="156.7" y="31.3">AO3415A</text>
<text x="54.6" y="39.9">U16</text>
<text x="85.4" y="47.7">C32</text>
<text x="145.8" y="43.3">R463</text>
<text x="174.3" y="42.3">C28</text>
<text x="174.3" y="44.1">22uF</text>
<text x="181.4" y="42.3">C27</text>
<text x="181.4" y="44.1">22uF</text>
<text x="32" y="49.4">C486</text>
<text x="32.7" y="51.2">1uF</text>
<text x="54.8" y="53.7">RT9193-33PU5/3.3V</text>
<text x="74.4" y="53">C31</text>
<text x="86.1" y="49.4">1uF</text>
<text x="145.8" y="50.5">1K</text>
<text x="71.8" y="54.8">22nF</text>
<text x="142.1" y="69">MMBT3904WT1G</text>
<text x="152.6" y="67.2">Q26</text>
<text x="185" y="79.7">R483</text>
<text x="185" y="81.4">270K</text>
<text x="147.6" y="90.3">R65</text>
<text x="147.6" y="92.1">10K</text>
<text x="168.9" y="95.7">U97</text>
<text x="242.9" y="90.3">R482</text>
<text x="242.9" y="92.5">10K</text>
<text x="250.7" y="104.6">C68</text>
<text x="250.7" y="106.3">100nF</text>
<text x="261.4" y="104.6">C69</text>
<text x="261.4" y="106.3">100nF</text>
<text x="272.1" y="104.6">C136</text>
<text x="272.1" y="106.3">1uF</text>
<text x="49.8" y="125.9">R502</text>
<text x="49.8" y="127.7">1K</text>
<text x="102.8" y="127.7">SWD</text>
<text x="168.9" y="127.7">STM32F030F4P6</text>
<text x="238.3" y="131.2">Y4</text>
<text x="238.3" y="136.6">8MHz</text>
<text x="50.9" y="141.9">D32</text>
<text x="234.7" y="140.1">C137</text>
<text x="234.7" y="141.9">15pF</text>
<text x="250.7" y="140.1">C138</text>
<text x="250.7" y="141.9">15pF</text>
<text x="50.9" y="144">BZT52C5V1T</text>
<text x="51.3" y="161.5">Q10</text>
<text x="72.3" y="156.1">D8</text>
<text x="72.3" y="158.2">1N4148WT</text>
<text x="33.5" y="163.2">RTC_BAT</text>
<text x="49.1" y="162.9">AO7407</text>
<text x="104.3" y="164.3">U11</text>
<text x="81.8" y="172.1">C54</text>
<text x="81.8" y="173.9">1uF</text>
<text x="120.9" y="172.1">C53</text>
<text x="120.9" y="173.9">1uF</text>
<text x="87.2" y="177.5">RT9073A-18GQZ</text>
<text x="58" y="182.8">R26</text>
<text x="58" y="184.9">10K</text>
</g>
<g font-size="1.5">
<text x="136.9" y="31.7">VDD_5V</text>
<text x="175.6" y="31.3">SYS_5V</text>
<text x="186.2" y="31.3">VDD_5V_OUT</text>
<text x="34.2" y="38.4">VDD_5V</text>
<text x="87.2" y="38.8">VCC3P3_RTC</text>
<text x="170" y="53">DGND</text>
<text x="42" y="56.6">DGND</text>
<text x="90" y="58.3">DGND</text>
<text x="34.9" y="60.1">DGND</text>
<text x="75.8" y="63.7">DGND</text>
<text x="140.5" y="83.2">VCC3P3_RTC</text>
<text x="154" y="79.7">DGND</text>
<text x="234.7" y="83.2">VCC3P3_RTC</text>
<text x="265" y="97.5">VCC3P3_RTC</text>
<text x="241.2" y="113.5">DGND</text>
<text x="44.8" y="118.4">VDD_5V</text>
<text x="267.8" y="115.2">DGND</text>
<text x="110.3" y="125.9">VCC3P3_RTC</text>
<text x="257.2" y="125.9">DGND</text>
<text x="116.7" y="143.7">DGND</text>
<text x="45.6" y="152.6">DGND</text>
<text x="230.5" y="150.8">DGND</text>
<text x="113.8" y="161.5">VCC1P8_RTC</text>
<text x="26" y="175.7">DGND</text>
<text x="42" y="175.7">DGND</text>
<text x="77.6" y="182.8">DGND</text>
<text x="100.7" y="182.8">DGND</text>
<text x="116.7" y="182.8">DGND</text>
<text x="52.7" y="195.2">DGND</text>
<text x="229.9" y="202.2">Size</text>
<text x="231.7" y="198.5">NanoPi M2A/M3</text>
<text x="231.7" y="204">A3</text>
<text x="237" y="202.2">Document Number</text>
<text x="237" y="204">&lt;Doc&gt;</text>
<text x="286.8" y="202.2">Rev</text>
<text x="229.9" y="207.5">Date:</text>
<text x="239.2" y="207.5">Monday, January 13, 2020</text>
<text x="265.5" y="207.5">Sheet</text>
<text x="274.4" y="207.5">2</text>
<text x="279.7" y="207.5">of</text>
<text x="285" y="207.5">16</text>
<text x="286.8" y="204.6">1712</text>
</g>
<g font-size="1.5" fill="#f00">
<text x="122.6" y="102.1">[5,15]</text>
<text x="126.1" y="107.4">[5,15]</text>
<text x="128.6" y="102.1">PWRKEY</text>
<text x="132.1" y="107.4">NRESETIN</text>
<text x="123.4" y="109.2">[3,4]</text>
<text x="125.6" y="110.6">[5,14]</text>
<text x="126.6" y="112.8">[13]</text>
<text x="128.6" y="109.2">POWER_EN_ALL</text>
<text x="131.3" y="112.8">USB_RESET</text>
<text x="131.6" y="110.6">NRESETOUT</text>
<text x="120.8" y="119.9">[6,7]</text>
<text x="125.9" y="119.9">GPIOE30/PMIC_SCL</text>
<text x="127.5" y="116.3">[3]</text>
<text x="131.3" y="116.3">MCU_PWM34</text>
<text x="120.6" y="121.7">[6,7]</text>
<text x="125.8" y="121.7">GPIOE31/PMIC_SDA</text>
<text x="137.3" y="133">SWDIO</text>
<text x="137.3" y="134.8">SWDCLK</text>
</g>
</svg>
